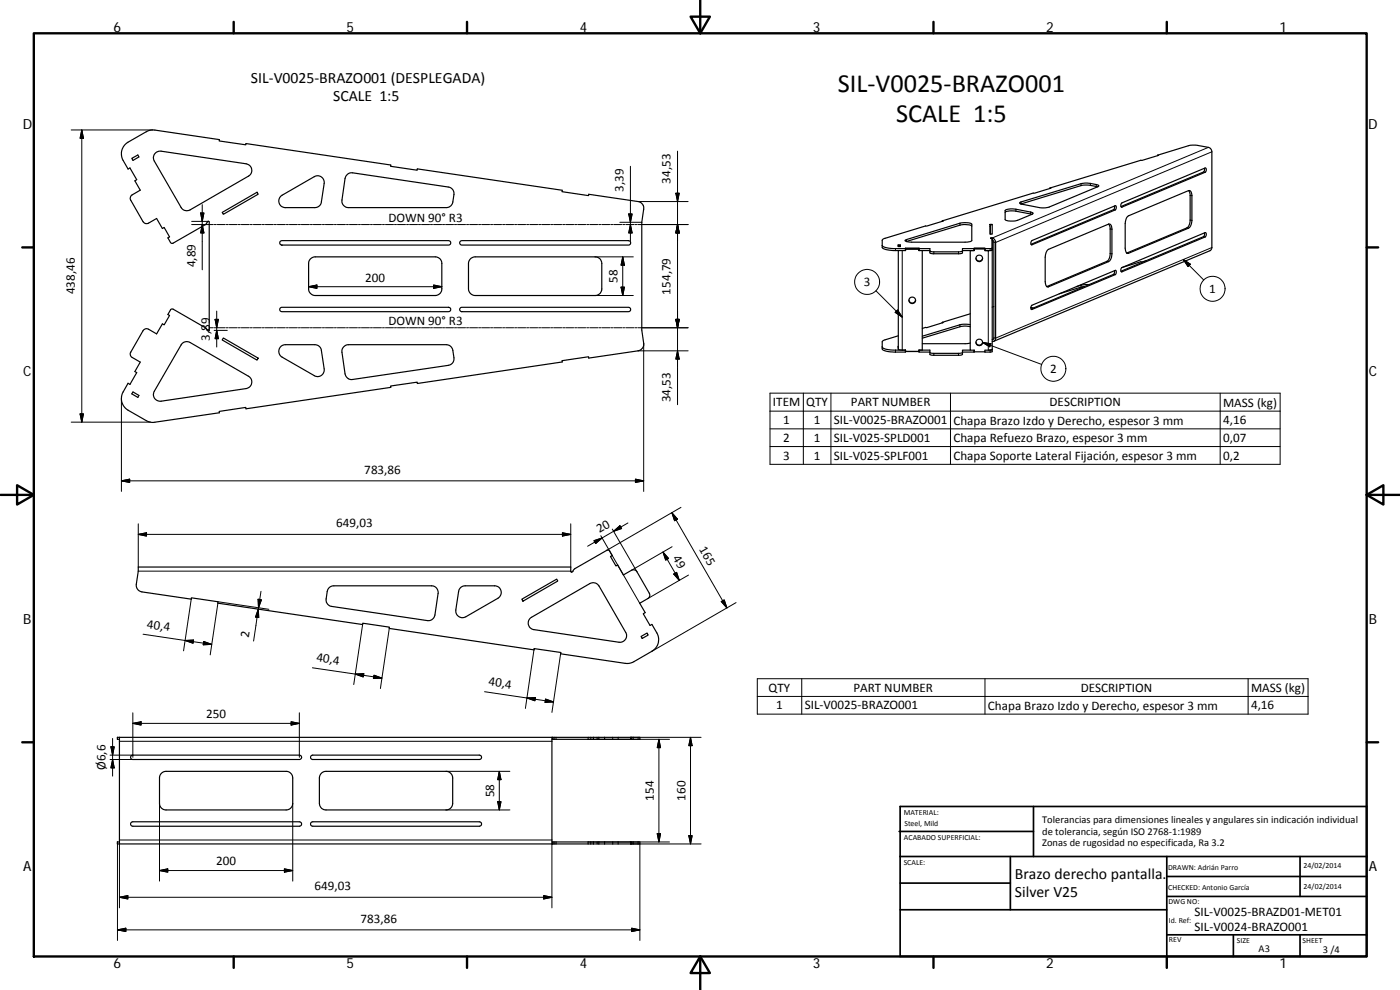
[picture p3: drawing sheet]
<svg xmlns="http://www.w3.org/2000/svg" width="420mm" height="297mm" viewBox="0 0 420 297" stroke-linecap="round" stroke-linejoin="round" font-family="sans-serif">
<g fill="none" stroke="#000" stroke-width=".36">
<path d="M39.5 47.5l1.9-1 .3 .6-1.8 1zM46.5 46.1l.8-.6 1.1-.1 25.5 3.7a2 2 0 0 1 1.6 1.7 2 2 0 0 1-.9 2.1l-17.5 10.1a2.03 2.03 0 0 1-2.8-.8l-8.1-14.2-.1-1zM84.4 58.8l9.9-5.8a1.99 1.99 0 0 1 2.1 .1 1.99 1.99 0 0 1 .9 1.9l-.9 5.6a1.9 1.9 0 0 1-1.9 1.7h-8.8a2 2 0 0 1-1.9-1.3 2 2 0 0 1 .6-2.2zM104.2 52.3l.9-.4h.7l28.7 4.2a1.97 1.97 0 0 1 1.7 2.3l-.3 2.2a1.94 1.94 0 0 1-2 1.7h-29.3a1.98 1.98 0 0 1-2-2.3l1-6.5zM315.1 56.4l.3 .1-32.6 9.8M315.1 56.4v.2M329.4 56l-2.4-.4h-2.3l-18.3 5.6M347.4 46.6l9.8-3h2l3.5 .6 .8 .6 .2 .8v28.7l-.2 .7-65.3 27.4M347.4 46.6h.3l-32.6 9.8M347.4 46.6v.1M356.7 57.2l.5 1.1v7.7a2.81 2.81 0 0 1-1 2.4l-18 7.5M361.5 50.5v.7l-.3 .4-24.8 10.4"/>
<path d="M62.5 66.4l-.9 1-9.6 5.5h-.7l-.9-1.5 .5-.3-1.6-2.9-.6 .4-1.7-3-2.7 1.5-.8-.1-.6-.5-3.8-6.9 .3-1 2.7-1.5-1.6-2.8 .5-.4-2-3.5-.6 .3-1.4-2.5a4 4 0 0 1 1.4-5.5l5.9-3.4 1.3-.3h.9l19.3 2.9v.4l8 1.2v-.4l43.5 6.4-.1 .4 8 1.2 .1-.4 43.4 6.4-.1 .4 8 1.2 .1-.4 14.8 2.2a2.02 2.02 0 0 1 1.7 2.3l-.6 3.9v32.3l.6 4a1.99 1.99 0 0 1-1.7 2.3l-14.8 2.1-.1-.4-8 1.2 .1 .4-43.4 6.5-.1-.4-8 1.1 .1 .4-43.5 6.5v-.5l-8 1.2v.4l-19.8 2.9-1.7-.3-5.9-3.3a4 4 0 0 1-1.4-5.5l1.4-2.6 .6 .3 2-3.5-.5-.3 1.6-2.9-2.7-1.5-.3-.9 3.8-7 .6-.5 .6-.1 2.9 1.6 1.7-3 .6 .3 1.6-2.9-.5-.2 .9-1.6h.7l9.6 5.5 .9 1M62.5 66.4h.1M62.6 66.4l.2 .2v32.5l-.2 .2M66.7 63.7l10.4-6 .4 .6-10.5 6zM84.1 72.4l.5-.2h50a.67 .67 0 0 1 .7 .7 .67 .67 0 0 1-.7 .6h-50a.66 .66 0 0 1-.6-.4 .66 .66 0 0 1 .1-.7zM93.1 77.8l.8-.6 .7-.1h36a1.97 1.97 0 0 1 2 2v7.6a1.97 1.97 0 0 1-2 2h-36a2.05 2.05 0 0 1-2-2v-7.6zM138.1 72.4l.5-.2h50a.67 .67 0 0 1 .7 .7 .67 .67 0 0 1-.7 .6h-50a.66 .66 0 0 1-.6-.4 .66 .66 0 0 1 .1-.7zM141.1 77.8l.8-.6 .7-.1h36a1.97 1.97 0 0 1 2 2v7.6a1.97 1.97 0 0 1-2 2h-36a2.04 2.04 0 0 1-2-2v-7.6zM264.8 73.6a4.2 4.2 0 0 0 3.5 1h10.8v1.2l.2 .3h8.3l1.2-.2 .1-1.3h3.4M269.5 73.5h.7v.5h-.7zM269.6 75.2v29.6l1.2 .3M270.2 73.7h-.6v.3"/>
<path d="M271.6 72.1l16.5-5.1 2.7-.1 .8 .4v4.9l-.4 .3-1.6 .2h-16l-1.5-.2zM271.7 75h.1M271.8 74.6v.2h4M275.8 75h.1M275.8 75.2h3.3M275.8 74.6v.6M276.8 75.2v29.9M279.1 75.3l.9 .3h7.6l1.3-.3M282.8 66.3h.3l-17.7 5.3-.6 .4v2.2a4.3 4.3 0 0 0 3.5 1h3.4v-.8h4.1v.8M282.8 66.3v.1M291.6 67.9l-.8-.4h-2.5l-16.3 5M292.3 75h.1"/>
<path d="M292.3 74.6l3.3-.2v.8l2.2-.2M292.3 74.6v.6h-3.4M292.9 77.4a1 1 0 0 0 1 .9 1 1 0 0 0 1-.9M295.6 74.7h-3.2v.5h-1.2v29.9h1.2v.5h3.2v-.5h1.5l.7-.3M296.6 75.2h.3M297.1 67.9h.1M297.1 67.3h.7v3h-.7zM297.8 74.4l-5.4 .3M297.8 74.9v.1M297.8 67.4h-.6v2.9M297.8 72l.5 .7v28.7l-.1 .3-.4 .2M301.7 63.8l.6-.4 2.3-.1 5.1 1"/>
<path d="M301.7 63.1l1.6-.4h1.3l4.9 1 .6 .3-4.7 2.1-2.8 .2-.9-.4zM306 60.8l18.7-5.7 2.3-.1 2.8 .7-.3 .3-14.8 6.2-2.5 .1-5.7-1.1zM309.6 72.3l25.1-10.6a.75 .75 0 0 1 0 1.3l-25 10.4a.71 .71 0 0 1-.1-1.1zM314.4 75.1l18.3-7.9a.95 .95 0 0 1 1 1.3v7.6a2.76 2.76 0 0 1-1 2.4l-18 7.5a.92 .92 0 0 1-1-1.1v-7.7l.2-1.4zM332.7 67.2l.5 1.2v7.7a2.67 2.67 0 0 1-1 2.3l-18 7.6M334.5 61.8v.7l-.3 .4-24.8 10.4M336.6 60.9l25.1-10.5a.74 .74 0 0 1 0 1.3l-25 10.4a.73 .73 0 0 1-.1-1.2zM338.2 75.9h.1M338.5 64.8l18.2-7.6a1.09 1.09 0 0 1 1 1.5v7.4a2.91 2.91 0 0 1-1 2.4l-18 7.5a.9 .9 0 0 1-1-1.2v-7.7a3.3 3.3 0 0 1 .8-2.3zM344 78.2l-7.3 2.1M361.5 69.9v.6l-.3 .5-24.8 10.4M62.5 99.3h.1"/>
<path d="M84.1 92.4l.5-.2h50a.66 .66 0 0 1 .7 .7 .66 .66 0 0 1-.7 .6h-50a.65 .65 0 0 1-.6-.4 .65 .65 0 0 1 .1-.7zM138.2 92.3l50.4-.1a.66 .66 0 0 1 .7 .7 .66 .66 0 0 1-.7 .6h-50a.66 .66 0 0 1-.6-.5 .66 .66 0 0 1 .2-.7zM272.8 90a1 1 0 0 0 1 .9 1 1 0 0 0 1-.9M282.8 96.7l.3 .1-6.3 1.8M282.8 96.7v.2M291.2 98l-1.4-.2-1.5 .2-11.5 3.5M291.2 97.4h-2.9l-11.5 3.5M291.2 94.1l-8.4 2.6M298.3 92l-.5 .1M309.4 92.2l.7 .2M309.6 91.7l25.1-10.6a.75 .75 0 0 1 0 1.3l-25 10.5a.71 .71 0 0 1-.1-1.2zM314.2 86h.1"/>
<path d="M325.4 86l-7.5 2.2M326.7 85.4l-1.8 .1-1.9 .5M334.5 81.2l-.1 .8-.2 .3-24.8 10.4M336.6 80.3l25.1-10.5a.76 .76 0 0 1 0 1.3l-25 10.5a.74 .74 0 0 1-.1-1.3zM39.9 117.6l1.8 1-.3 .6-1.9-1zM54.8 103l1.3-.5 1 .3 17.5 10.1a2 2 0 0 1 .9 2.1 2 2 0 0 1-1.6 1.6l-25.5 3.8a2.01 2.01 0 0 1-2-.9 2.01 2.01 0 0 1-.1-2.1zM67 101.4l10.5 6.1-.4 .6-10.4-6.1zM84.4 103.9l1.3-.5h8.8a1.96 1.96 0 0 1 1.9 1.7l.9 5.6a1.99 1.99 0 0 1-.8 1.9 1.99 1.99 0 0 1-2.2 .1l-9.6-5.5a2.04 2.04 0 0 1-.3-3.3zM103.1 104.1l.8-.6 .7-.1h29.3a2 2 0 0 1 2 1.7l.3 2.3a1.97 1.97 0 0 1-1.7 2.2l-28.7 4.3a1.99 1.99 0 0 1-2.2-1.7l-1-6.8zM264.8 104.1a3.3 3.3 0 0 0 3 .9l4 .1M269.5 104.4h.1M269.5 103.9h.1"/>
<path d="M269.6 100.8l-4.6 1.5-.2 .3v2.1a4.3 4.3 0 0 0 3.5 .9h3.4v-.5M271.7 105.5h4.1M271.8 105.1v.3h4v-.3M275.8 105.1h3.3v1.3l.9 .2h8.4l.5-.3v-.6M275.8 105.1v.5h3.3M279.1 105.7l.9 .3h7.6l1.3-.3M291.2 102.9l-1.3 .2h-13.1M291.2 105.1h-2.3v.6M292.3 105.5h.1M292.3 105.1v.5h-3.4M292.9 102.7a1 1 0 0 0 1 .9 1 1 0 0 0 1-.9M297.8 104.9l-.9 .2"/>
<path d="M297.8 102.5l.6-.2 .4-.8v-28.8a1.1 1.1 0 0 0-1.5-1.2l.5 .3v33.7l-2.2 .1M41.5 170.1h129.8v1.3a.33 .33 0 0 0 .3 .3 .33 .33 0 0 0 .3-.3l.6-.8 9.6-5.5 .7 .1 .9 1.5-.5 .3 1.7 2.8 .5-.3 1.7 3 2.6-1.5h.8l.6 .5 3.9 7-.4 1-2.6 1.5 1.6 2.8-.6 .4 2.1 3.5 .6-.4 1.4 2.6a4 4 0 0 1-1.4 5.5l-5.9 3.4-1.3 .3-.9-.1-19.3-2.8v-.4l-8-1.2v.4l-43.5-6.4 .1-.4-8-1.2-.1 .4-43.4-6.4v-.4l-8-1.2v.4l-14.8-2.2a2.02 2.02 0 0 1-1.7-2.3zM98.8 176.3l.8-.4 .6-.1h29.3a1.98 1.98 0 0 1 2 2.3l-1 6.4a2.02 2.02 0 0 1-2.2 1.7l-28.7-4.3a1.94 1.94 0 0 1-1.7-2.2l.3-2.2zM138.2 176.3l.8-.4 .6-.1h8.8a2 2 0 0 1 2 1.4 2 2 0 0 1-1 2.3l-9.6 5.6a2.01 2.01 0 0 1-2.1-.1 2.01 2.01 0 0 1-.9-2l.8-5.5zM156.6 179.8l10.5-6 .3 .5-10.5 6.1zM159 185.6l18-10.5a2.08 2.08 0 0 1 2.8 .7l8 13.9a1.99 1.99 0 0 1-.1 2.1 1.99 1.99 0 0 1-1.9 .9l-25.6-3.8a2.01 2.01 0 0 1-1.2-3.3zM192.4 191l1.8-1.1 .3 .6-1.8 1.1zM35.8 221.2v32M39.4 226.8l.5-.2h49.9a.66 .66 0 0 1 .7 .6 .66 .66 0 0 1-.7 .7h-49.9a.66 .66 0 0 1-.6-.4 .66 .66 0 0 1 .1-.7zM48.3 232.2l.9-.7 .6-.1h36.1a2 2 0 0 1 2 2v7.6a1.97 1.97 0 0 1-2 2h-36.1a1.93 1.93 0 0 1-1.9-2v-7.6zM93.4 226.8l.5-.2h50a.66 .66 0 0 1 .6 .6 .66 .66 0 0 1-.6 .7h-50a.66 .66 0 0 1-.7-.4 .66 .66 0 0 1 .2-.7zM96.6 231.9l1.2-.5h36a2 2 0 0 1 2.1 2v7.6a1.97 1.97 0 0 1-2.1 2h-36a1.93 1.93 0 0 1-1.9-2v-7.6l.1-.7z"/>
<path d="M165.6 221.8h12.5M165.6 221.2h12.5M165.6 221.2v32M165.6 221.2h-130.4v.6h.6M178.1 221.8h1.6M178.1 221.2h1.6M178.1 221.2v.6M179.2 221.2v.6M179.7 221.2v.6M179.7 221.8h9.7M181.5 221.2v.6M189.4 221.2h-9.7"/>
<path d="M189.4 221.2h2.6v.6h-2.6M189.4 221.2v.6M189.5 221.2v.6M190 221.2v.6M35.8 252.6h-.6v.6h130.4M39.4 246.8l.5-.2h49.9a.67 .67 0 0 1 .7 .6 .67 .67 0 0 1-.7 .7h-49.9a.66 .66 0 0 1-.6-.4 .66 .66 0 0 1 .1-.7zM93.4 246.8l.5-.2h50a.67 .67 0 0 1 .6 .6 .67 .67 0 0 1-.6 .7h-50a.66 .66 0 0 1-.7-.4 .66 .66 0 0 1 .2-.7zM165.6 252.6h12.5M165.6 253.2h12.5M178.1 253.2h1.6M178.1 252.6h1.6M178.1 252.6v.6"/>
<path d="M179.2 252.6v.6M179.7 253.2h9.7M179.7 252.6v.6M179.7 252.6h9.7M181.5 252.6v.6M189.4 252.6h2.6v.6h-2.6M189.4 252.6v.6M189.5 252.6v.6M190 252.6v.6"/>
<circle cx="293.9" cy="77.5" r=".99"/>
<circle cx="273.8" cy="90.1" r=".98"/>
<circle cx="293.9" cy="102.7" r=".98"/>
</g>
<g fill="none" stroke="#000" stroke-width=".3">
<path d="M21.4 39h24.5M24.5 39v87.7M24.5 39l.6 2.5h-1.1zM189.2 49.9v22.5M202.8 58h1l-.5 2.5zM203.3 45.4v76M324.4 55.1v.6M327.2 55v.6M329 55.4v.5M357.2 58.7h.5M361.2 51.6l.5 .1M362.7 44.2l-64.9 27.2v.4"/>
<path d="M363.7 45.6l-64.9 27.1h-.5M57.5 67.4h6.5M57.5 66.4h5.1M60.2 63.9h1l-.5 2.5zM60.7 61.4v19.6M60.7 67.4l.5 2.5h-1zM64.3 67.4h.6M65.2 67.4h2.4M67.9 67.4h.6M68.8 67.4h2.4M71.5 67.4h.6M72.4 67.4h2.4"/>
<path d="M75.1 67.4h.6M76 67.4h2.4M78.7 67.4h.6M79.6 67.4h2.4M82.3 67.4h.6M83.2 67.4h2.4M85.9 67.4h.6M86.8 67.4h2.4M89.5 67.4h.7M90.4 67.4h2.4M93.1 67.4h.7M94 67.4h2.4"/>
<path d="M96.8 67.4h.6M97.7 67.4h2.4M100.4 67.4h.6M101.3 67.4h2.4M104 67.4h.6M104.9 67.4h2.4M107.6 67.4h.6M108.5 67.4h2.4M111.2 67.4h.6M112.1 67.4h2.4M114.8 67.4h.6M115.7 67.4h2.4"/>
<path d="M118.4 67.4h.6M119.3 67.4h2.4M122 67.4h.6M122.9 67.4h2.4M125.6 67.4h.6M126.5 67.4h2.4M129.2 67.4h.6M130.1 67.4h2.4M132.8 67.4h.6M133.7 67.4h2.4M136.4 67.4h.6M137.3 67.4h2.4"/>
<path d="M140 67.4h.6M140.9 67.4h2.4M143.6 67.4h.6M144.5 67.4h2.4M147.2 67.4h.6M148.2 67.4h2.3M150.8 67.4h.7M151.8 67.4h2.3M154.4 67.4h.7M155.4 67.4h2.3M158.1 67.4h.6M159 67.4h2.4"/>
<path d="M161.7 67.4h.6M162.5 67.4h2.5M165.3 67.4h.6M166.1 67.4h2.5M168.9 67.4h.6M169.8 67.4h2.4M172.5 67.4h.6M173.4 67.4h2.4M176.1 67.4h.6M177 67.4h2.4M178.6 77.1h11.5M179.7 67.4h.6"/>
<path d="M180.6 67.4h2.4M183.3 67.4h.6M184.2 67.4h2.4M186 66.7h6.6M186.9 77.1v11.6M186.9 77.1l.5 2.5h-1zM186.9 67.4h.6M187.8 67.4h2.4M188.7 64.2h1l-.5 2.5zM189.2 67.4l.5 2.5h-1zM190.5 67.4h.6M191.4 67.4h15.1"/>
<path d="M191.5 60.5h15M203.3 67.4l.5 2.5h-1zM268.7 74.6v.6M270.8 75.2v29.9M272 71.9v.6M280.3 75.6v.5M287.6 75.6v.5M288.1 67v.6M296.6 75.2h.1M296.6 75.2v29.9M297.1 74.6v.6M297.4 71.4v.1"/>
<path d="M297.7 71.4v.2M297.8 74.9h.1M297.8 72h.1M304.9 62.8v.6M306.4 60.6v.6M309.3 63.6v.6M309.5 73.4h.2M332.2 78.4l.5 .1M333.2 76.1h.5M333.2 68.7l.5 .1M334.2 62.9l.5 .1M336.5 62.1h.2"/>
<path d="M338.2 75.9l.5 .1M355.1 77.9l6.2 6.1M355.1 77.9l2.1 1.4-.7 .7zM356.2 68.4l.5 .1M357.2 66l.5 .1M361.2 71l.5 .1M363.7 74.3l-64.9 27.2-.5-.1M62.8 98.3h1.2M64.3 99.1h3.9M64.3 98.3h.6M64.5 95.8h1l-.5 2.5zM65 93.3v10.8"/>
<path d="M65 99.1l.5 2.5h-1zM65.2 98.3h2.4M67.9 98.3h.6M68.8 98.3h2.4M71.5 98.3h.6M72.4 98.3h2.4M75.1 98.3h.6M76 98.3h2.4M78.7 98.3h.6M79.6 98.3h2.4M82.3 98.3h.6M83.2 98.3h2.4"/>
<path d="M85.9 98.3h.6M86.8 98.3h2.4M89.5 98.3h.7M90.4 98.3h2.4M92.6 86l2.5-.5v1zM92.6 86h40M93.1 98.3h.7M94 98.3h2.4M96.8 98.3h.6M97.7 98.3h2.4M100.4 98.3h.6M101.2 98.3h2.5"/>
<path d="M104 98.3h.6M104.9 98.3h2.4M107.6 98.3h.6M108.5 98.3h2.4M111.2 98.3h.6M112.1 98.3h2.4M114.8 98.3h.6M115.7 98.3h2.4M118.4 98.3h.6M119.3 98.3h2.4M122 98.3h.6M122.9 98.3h2.4"/>
<path d="M125.6 98.3h.6M126.5 98.3h2.4M129.2 98.3h.6M130.1 98.3h2.4M130.1 85.5l2.5 .5-2.5 .5zM132.8 98.3h.6M133.7 98.3h2.4M136.4 98.3h.6M137.3 98.3h2.4M140 98.3h.6M140.9 98.3h2.4M143.6 98.3h.6"/>
<path d="M144.5 98.3h2.4M147.2 98.3h.6M148.2 98.3h2.3M150.8 98.3h.7M151.8 98.3h2.3M154.4 98.3h.7M155.4 98.3h2.3M158.1 98.3h.6M159 98.3h2.4M161.7 98.3h.6M162.5 98.3h2.5M165.3 98.3h.6"/>
<path d="M166.1 98.3h2.5M168.9 98.3h.6M169.8 98.3h2.4M172.5 98.3h.6M173.4 98.3h2.4M176.1 98.3h.6M177 98.3h2.4M178.6 88.7h11.5M179.7 98.3h.6M180.6 98.3h2.4M183.3 98.3h.6M184.2 98.3h2.4"/>
<path d="M186.4 86.1h1l-.5 2.6zM186.9 98.3h.6M187.8 98.3h2.4M190.5 98.3h.6M191.4 98.3h15.1M202.8 95.8h1l-.5 2.5zM262.9 87.2l7.9 7.9M269.4 93l1.4 2.1-2.1-1.4zM288.1 97.5v.5M309.5 92.8l.2 .1M314.2 86h.5M324.4 85.6v.5"/>
<path d="M334.2 82.3l.5 .1M336.5 81.5l.2 .1M36.4 119.6v27.8M191.5 105.3h15M193.2 103v44.4M203.3 105.3l.5 2.4h-1zM231.1 118h153.1v21.3h-153.1zM241.1 118v21.3M249.4 118v21.3M268.7 105.1v.5M280.3 106v.6M285.3 118v21.3"/>
<path d="M287.6 106v.6M294.9 102.7l17.7 6.6M294.9 102.7l2.5 .4-.4 1zM297.1 105.1v.5M298.2 101.7l-.4 .2M366.2 118v21.3M21.4 126.7h23.7M24 124.2h1.1l-.6 2.5zM231.1 123.4h153.1M231.1 128.7h153.1M231.1 134h153.1M36.4 144.3l2.5-.5v1z"/>
<path d="M36.4 144.3h156.8M41.5 157.2v12.9M168.8 159.9l2.5 .4-2.5 .5zM171.3 157.2v12.9M183.8 158.7l7.3 12.8M184.1 159.4l1.9-1.7 .6 .9zM188.5 156.9l-12.2 7M190.7 143.8l2.5 .5-2.5 .5zM201.6 153.8l16.6 28.6M201.6 153.8l1.7 1.9-.9 .6zM204.4 152.2l-22.3 12.9M41.5 160.3h129.8"/>
<path d="M41.5 171.4h129.8M41.5 160.3l2.5-.4v.9zM57.4 179.8l-2.3 15.5M77.5 179.8l1 .2-.9 2.4zM78.3 177.4l-2.2 14.9M178.3 162.2l2.4-.8-1.9 1.7zM180.3 160.7l11.7 20.3M199 165.7l4.9 8.4M199 165.7l1.6 1.9-.8 .5zM201.7 164l-12.2 7.1M202.2 172.2l.9-.5 .8 2.4zM206.6 172.6l-12.2 7"/>
<path d="M42.9 190.3l20.6 3M55.6 192.2l2.5-.2-.2 1zM61.1 192.5l2.4 .8-2.5 .2zM65.4 181l-2.3 15.5M65.4 180.6l15.3 2.2M77.5 182.8l.1 2.5-.9-.1zM108.8 187.4l-2.6 18M116.8 188.6l-2.6 18M160.3 194.6l-2.6 18M168.3 195.8l-2.7 18M216.5 180.5l.8-.5 .9 2.4zM220.9 180.8l-25.2 14.6"/>
<path d="M39.9 213.9v13.3M39.9 217l2.4-.4v1zM39.9 217h49.9M87.4 216.6l2.4 .4-2.4 .6zM89.8 213.9v13.3M93.8 200.4l20.8 3.1M106.6 202.2l2.6-.1-.2 1zM112.2 202.6l2.4 .9-2.5 .1zM145.4 207.5l20.7 3.1M158.1 209.4l2.6-.1-.2 1zM163.7 209.7l2.4 .9-2.5 .1zM227.3 203.6h165.3v10.7h-165.3z"/>
<path d="M227.3 209h165.3M240.6 203.6v10.7M295.6 203.6v10.7M374.6 203.6v10.7M33 227.9h6.9M33 226.6h6.9M33.3 224.1h1l-.5 2.5zM33.8 227.9l.5 2.5h-1zM33.8 221.6v11.3M35.3 221.2v.6M35.8 222.4h129.8M133.8 231.4h19.2"/>
<path d="M149.8 231.4v11.6M149.8 231.4l.6 2.5h-1zM165.9 221.2v.6M166.3 221.2v.6M166.9 221.2v.6M176.5 221.2v.6h24.4M177.3 221.2v.6M183.9 221.2v.6M185.5 221.2v.6M191.5 221.2v.6M197.7 221.8v30.8M197.7 221.8l.5 2.5h-1z"/>
<path d="M207.2 221.2v32M207.2 221.2l.5 2.5h-1zM210.4 221.2h-21.2v.6M35.3 252.6v29.6M35.8 253.2v19.2M35.8 252h129.8M47.9 241v23.4M87.9 241v23.4M133.8 243h19.2M149.4 240.5h1l-.6 2.5zM165.6 253.2v19.2M165.9 252.6v.6"/>
<path d="M166.3 252.6v.6M166.9 252.6v.6M177.3 252.6v.6M183.9 252.6v.6M185.5 252.6v.6M189.2 252.6v.6h21.2M191.5 252.6v.6M192 253.2v29M197.2 250.1h1l-.5 2.5zM200.9 252.6h-24.4v.6M206.7 250.7h1l-.5 2.5zM35.3 279l2.5-.5v1z"/>
<path d="M35.3 279h156.7M35.8 269.2l2.6-.5v1zM35.8 269.2h129.8M47.9 261.2l2.4-.5v1zM47.9 261.2h40M85.4 260.7l2.5 .5-2.5 .5zM163.2 268.7l2.4 .5-2.4 .5zM189.6 278.5l2.4 .5-2.4 .5z"/>
<circle cx="260.2" cy="84.6" r="3.7"/>
<circle cx="363.9" cy="86.6" r="3.7"/>
<circle cx="316.1" cy="110.6" r="3.7"/>
</g>
<g fill="#000">
<circle cx="295.6" cy="74.7" r=".18"/>
<circle cx="271.7" cy="105.1" r=".18"/>
</g>
<g fill="none" stroke="#000" stroke-width=".71">
<path d="M10.1 10h400.1v277h-400.1zM70.1 6.6v3.4M140.2 6.6v3.4M207.3 5h5.8l-2.9 5zM210.2 0v10M280.2 6.6v3.4M350.2 6.6v3.4M6.7 74.2h3.4M410.2 74.2h3.4M.2 148.5h9.9M5.1 145.6l5 2.9-5 2.9zM410.2 148.5l5-2.9v5.8z"/>
<path d="M410.2 148.5h9.9M6.7 222.7h3.4M410.2 222.7h3.4M70.1 287v3.4M140.2 287v3.4M210.2 287l2.9 5h-5.8zM210.2 287v10M280.2 287v3.4M350.2 287v3.4"/>
</g>
<g fill="none" stroke="#000" stroke-width=".51">
<path d="M269.8 249.5h40.4M270.1 257h140.1M270.1 242h140.1v45h-140.1zM303.2 257v16M310.2 242v15M350.2 257v30M390.2 257v12M270.1 273h80.1M270.1 265h33.1M350.2 269h60M350.2 263h60M350.2 280.5h60"/>
<path d="M370.2 280.5v6.5M390.2 280.5v6.5"/>
</g>
<g fill="#000" stroke="#000" stroke-width=".3">
<path d="M24.5 39l.6 2.5h-1.1zM202.8 58h1l-.5 2.5zM60.2 63.9h1l-.5 2.5zM60.7 67.4l.5 2.5h-1zM186.9 77.1l.5 2.5h-1zM188.7 64.2h1l-.5 2.5zM189.2 67.4l.5 2.5h-1zM203.3 67.4l.5 2.5h-1zM355.1 77.9l2.1 1.4-.7 .7zM64.5 95.8h1l-.5 2.5zM92.6 86l2.5-.5v1zM130.1 85.5l2.5 .5-2.5 .5z"/>
<path d="M186.4 86.1h1l-.5 2.6zM202.8 95.8h1l-.5 2.5zM269.4 93l1.4 2.1-2.1-1.4zM65 99.1l.5 2.5h-1zM203.3 105.3l.5 2.4h-1zM294.9 102.7l2.5 .4-.4 1zM24 124.2h1.1l-.6 2.5zM36.4 144.3l2.5-.5v1zM41.5 160.3l2.5-.4v.9zM184.1 159.4l1.9-1.7 .6 .9zM190.7 143.8l2.5 .5-2.5 .5zM201.6 153.8l1.7 1.9-.9 .6z"/>
<path d="M77.5 179.8l1 .2-.9 2.4zM168.8 159.9l2.5 .4-2.5 .5zM178.3 162.2l2.4-.8-1.9 1.7zM199 165.7l1.6 1.9-.8 .5zM202.2 172.2l.9-.5 .8 2.4zM55.6 192.2l2.5-.2-.2 1zM61.1 192.5l2.4 .8-2.5 .2zM77.5 182.8l.1 2.5-.9-.1zM216.5 180.5l.8-.5 .9 2.4zM39.9 217l2.4-.4v1zM87.4 216.6l2.4 .4-2.4 .6zM106.6 202.2l2.6-.1-.2 1z"/>
<path d="M112.2 202.6l2.4 .9-2.5 .1zM158.1 209.4l2.6-.1-.2 1zM163.7 209.7l2.4 .9-2.5 .1zM33.3 224.1h1l-.5 2.5zM33.8 227.9l.5 2.5h-1zM149.8 231.4l.6 2.5h-1zM197.7 221.8l.5 2.5h-1zM207.2 221.2l.5 2.5h-1zM149.4 240.5h1l-.6 2.5zM197.2 250.1h1l-.5 2.5zM206.7 250.7h1l-.5 2.5zM35.3 279l2.5-.5v1z"/>
<path d="M35.8 269.2l2.6-.5v1zM47.9 261.2l2.4-.5v1zM85.4 260.7l2.5 .5-2.5 .5zM163.2 268.7l2.4 .5-2.4 .5zM189.6 278.5l2.4 .5-2.4 .5z"/>
</g>
<g font-size="7.9">
<text x="251.4" y="27.5">SIL‐V0025‐BRAZO001</text>
<text x="268.9" y="36.5">SCALE 1:5</text>
</g>
<g font-size="4.7">
<text x="75.3" y="24.9">SIL‐V0025‐BRAZO001 (DESPLEGADA)</text>
<text x="100" y="30.3">SCALE 1:5</text>
<text x="304.6" y="263.9">Brazo derecho pantalla.</text>
<text x="304.6" y="269.3">Silver V25</text>
</g>
<g font-size="4.2">
<text x="34" y="9.6">6</text>
<text x="104" y="9.6">5</text>
<text x="174" y="9.6">4</text>
<text x="244" y="9.6">3</text>
<text x="314" y="9.6">2</text>
<text x="384" y="9.6">1</text>
<text x="6.8" y="38.7">D</text>
<text x="410.6" y="38.7">D</text>
<text x="7" y="112.9">C</text>
<text x="410.8" y="112.9">C</text>
<text x="7" y="187.1">B</text>
<text x="410.8" y="187.1">B</text>
<text x="7" y="261.3">A</text>
<text x="410.8" y="261.3">A</text>
<text x="34" y="290.4">6</text>
<text x="104" y="290.4">5</text>
<text x="174" y="290.4">4</text>
<text x="244" y="290.4">3</text>
<text x="314" y="290.4">2</text>
<text x="384" y="290.4">1</text>
</g>
<g font-size="3.9">
<text x="187.1" y="57.6" transform="rotate(-90 187.1 57.6)">3,39</text>
<text x="201.3" y="55.1" transform="rotate(-90 201.3 55.1)">34,53</text>
<text x="116.6" y="66.6">DOWN 90° R3</text>
<text x="58.6" y="80.2" transform="rotate(-90 58.6 80.2)">4,89</text>
<text x="22.5" y="88.3" transform="rotate(-90 22.5 88.3)">438,46</text>
<text x="109.6" y="84.5">200</text>
<text x="185.3" y="84.9" transform="rotate(-90 185.3 84.9)">58</text>
<text x="201.3" y="88.4" transform="rotate(-90 201.3 88.4)">154,79</text>
<text x="259.2" y="85.9">3</text>
<text x="362.9" y="87.9">1</text>
<text x="116.6" y="97.6">DOWN 90° R3</text>
<text x="63" y="102.2" transform="rotate(-90 63 102.2)">3,89</text>
<text x="315.1" y="111.9">2</text>
<text x="201.3" y="120.7" transform="rotate(-90 201.3 120.7)">34,53</text>
<text x="232" y="121.9">ITEM</text>
<text x="242" y="121.9">QTY</text>
<text x="255.4" y="121.9">PART NUMBER</text>
<text x="315" y="121.9">DESCRIPTION</text>
<text x="367.1" y="122">MASS (kg)</text>
<text x="235.1" y="127.3">1</text>
<text x="244.2" y="127.3">1</text>
<text x="250.3" y="127.3">SIL‐V0025‐BRAZO001</text>
<text x="286.1" y="127.4">Chapa Brazo Izdo y Derecho, espesor 3 mm</text>
<text x="367.1" y="127.3">4,16</text>
<text x="235.1" y="132.6">2</text>
<text x="235.1" y="137.9">3</text>
<text x="244.2" y="132.6">1</text>
<text x="244.2" y="137.9">1</text>
<text x="250.3" y="132.6">SIL‐V025‐SPLD001</text>
<text x="250.3" y="137.9">SIL‐V025‐SPLF001</text>
<text x="286.1" y="132.7">Chapa Refuezo Brazo, espesor 3 mm</text>
<text x="367.1" y="132.6">0,07</text>
<text x="367.1" y="137.9">0,2</text>
<text x="109.3" y="142.2">783,86</text>
<text x="286.1" y="138">Chapa Soporte Lateral Fijación, espesor 3 mm</text>
<text x="100.9" y="158.3">649,03</text>
<text x="179.9" y="160" transform="rotate(-30 179.9 160)">20</text>
<text x="201.8" y="167.4" transform="rotate(60 201.8 167.4)">49</text>
<text x="209.8" y="164.7" transform="rotate(60 209.8 164.7)">165</text>
<text x="44" y="188.3" transform="rotate(8 44 188.3)">40,4</text>
<text x="74.7" y="191.3" transform="rotate(-82 74.7 191.3)">2</text>
<text x="94.9" y="198.4" transform="rotate(8 94.9 198.4)">40,4</text>
<text x="146.5" y="205.6" transform="rotate(8 146.5 205.6)">40,4</text>
<text x="230.7" y="207.5">QTY</text>
<text x="256.1" y="207.5">PART NUMBER</text>
<text x="324.3" y="207.5">DESCRIPTION</text>
<text x="375.5" y="207.6">MASS (kg)</text>
<text x="61.9" y="215.5">250</text>
<text x="232.9" y="212.9">1</text>
<text x="241.5" y="212.9">SIL‐V0025‐BRAZO001</text>
<text x="296.5" y="212.9">Chapa Brazo Izdo y Derecho, espesor 3 mm</text>
<text x="375.5" y="212.9">4,16</text>
<text x="31.7" y="231" transform="rotate(-90 31.7 231)">Ø6,6</text>
<text x="148.3" y="239.2" transform="rotate(-90 148.3 239.2)">58</text>
<text x="196.2" y="240.2" transform="rotate(-90 196.2 240.2)">154</text>
<text x="205.7" y="240.2" transform="rotate(-90 205.7 240.2)">160</text>
<text x="64.9" y="259.6">200</text>
<text x="94.4" y="267.1">649,03</text>
<text x="358.5" y="274.9">SIL‐V0025‐BRAZD01‐MET01</text>
<text x="108.2" y="276.9">783,86</text>
<text x="358.5" y="279.4">SIL‐V0024‐BRAZO001</text>
</g>
<g font-size="3.1">
<text x="312.8" y="246.8">Tolerancias para dimensiones lineales y angulares sin indicación individual</text>
<text x="312.8" y="250.4">de tolerancia, según ISO 2768‐1:1989</text>
<text x="312.8" y="254">Zonas de rugosidad no especificada, Ra 3.2</text>
<text x="377.7" y="285.6">A3</text>
<text x="397" y="285.9">3 /4</text>
</g>
<g font-size="2.4">
<text x="271.2" y="244.4">MATERIAL:</text>
<text x="271.3" y="251.9">ACABADO SUPERFICIAL:</text>
<text x="271.4" y="247.9">Steel, Mild</text>
<text x="271.2" y="259.7">SCALE:</text>
<text x="350.6" y="260.9">DRAWN: Adrián Parro</text>
<text x="391.2" y="260.6">24/02/2014</text>
<text x="350.6" y="267">CHECKED: Antonio García</text>
<text x="391.2" y="266.6">24/02/2014</text>
<text x="350.7" y="271.4">DWG NO:</text>
<text x="350.8" y="276.8">Id. Ref:</text>
<text x="350.8" y="282.8">REV</text>
<text x="371.2" y="282.9">SIZE</text>
<text x="390.9" y="282.9">SHEET</text>
</g>
</svg>
